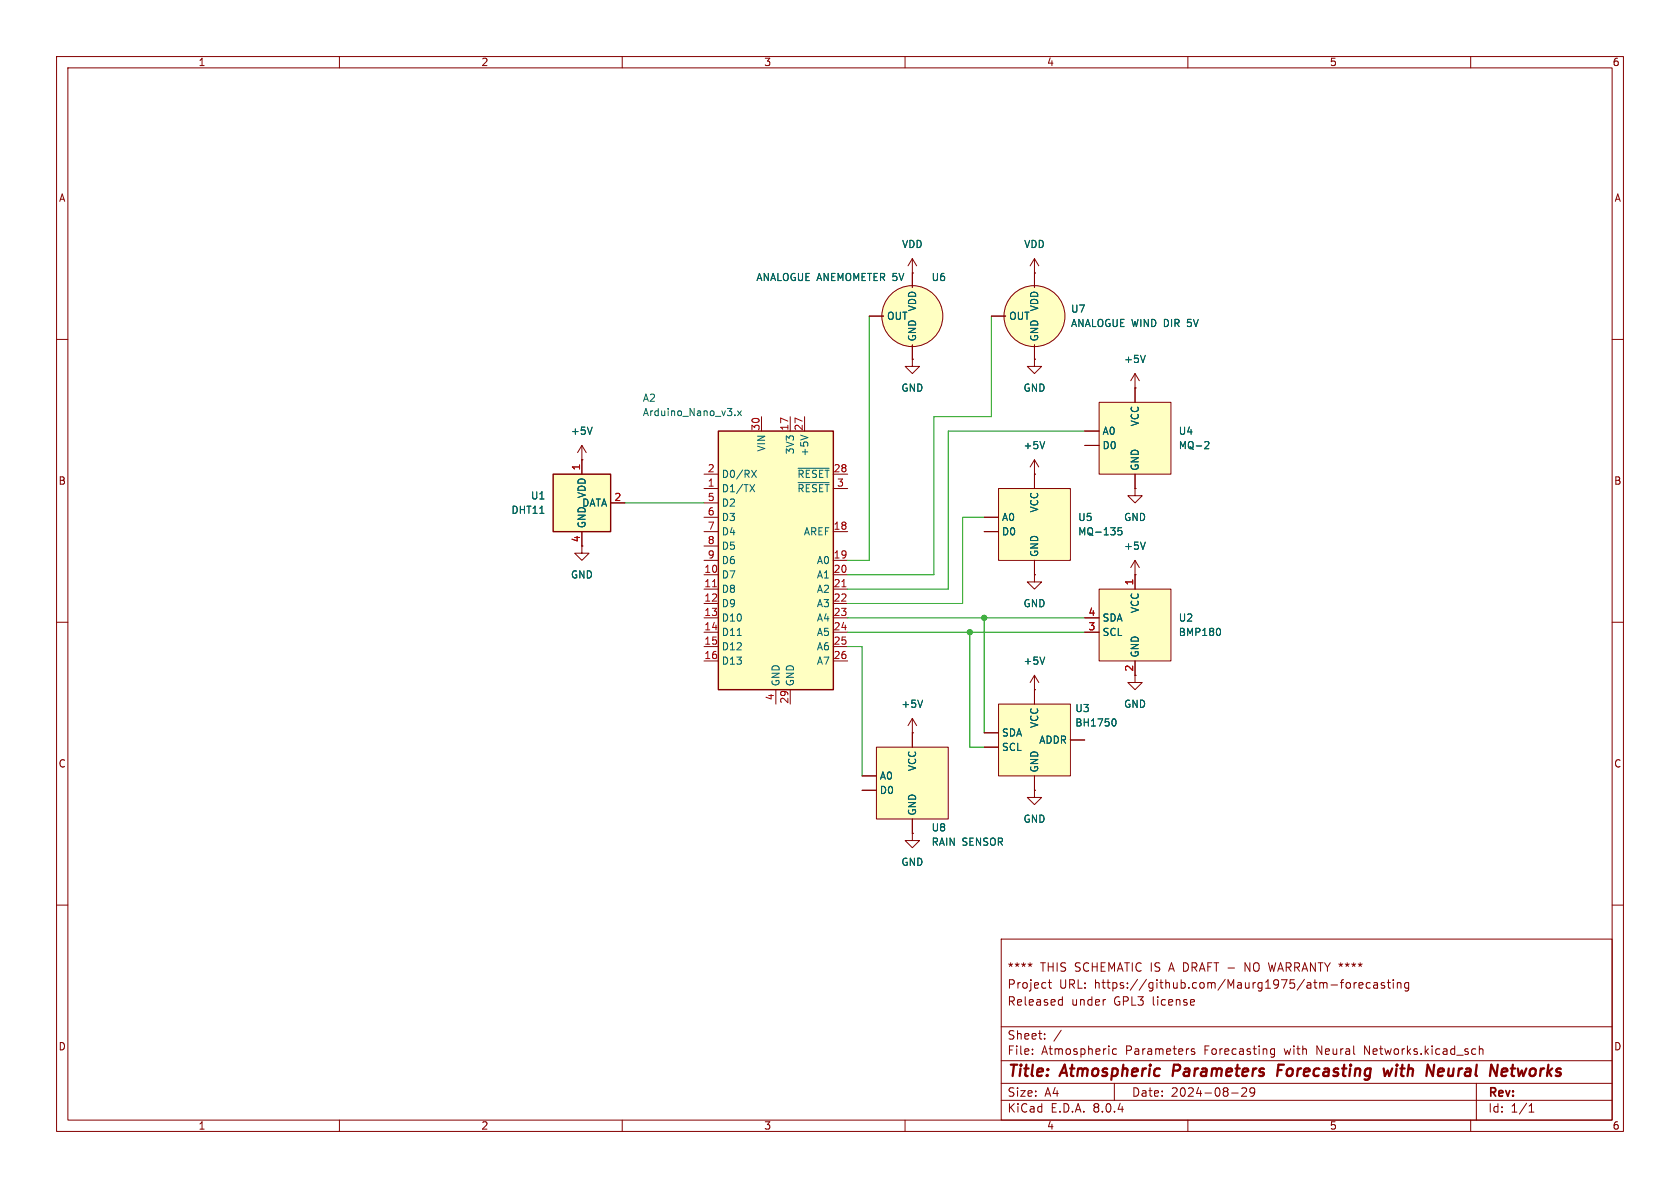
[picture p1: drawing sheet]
<svg xmlns="http://www.w3.org/2000/svg" width="297mm" height="210mm" viewBox="0 0 297 210" stroke-linecap="round" stroke-linejoin="round" font-family="sans-serif">
<g fill="none" stroke="#840000" stroke-width=".18">
<path d="M10 10h277v190h-277zM12 12h273v186h-273zM60 10v2M110 10v2M160 10v2M210 10v2M260 10v2M10 60h2M153.7 55.9h2.5M161.3 48.3v2.5M182.9 48.3h.1M182.9 45.7v2.6"/>
<path d="M182.9 45.7l-.8 1.3M182.9 45.7l.7 1.3M285 60h2M161.3 61v2.5M182.9 83.8h.1M182.9 81.3l-.8 1.3M182.9 81.3v2.5M182.9 81.3l.7 1.3M10 110h2M285 110h2M10 160h2M285 160h2"/>
<path d="M177 166h108v32h-108zM181.7 170.4l.4 .2M182.1 170.2v.4M182.1 170.6l-.2 .2M182.1 170.6l.2 .2M182.5 170.4l-.4 .2M185.3 173.7h.6M185.5 173.2v1.3l.4 .2M187.4 176.7l.4 .1M187.8 176.2v1.5M187.8 177.6l-.4 .1M195.3 176.7h.2"/>
<path d="M211 176.7l.2 .4-.7 .1M211.1 177.6l-.1 .1M220.1 171.7v-1.5l.9 1.5M237 173.7h.5M237.5 173.2l-.3 .2v1.3M238.1 173.8l.4-.1 .2 .3v.4l-.2 .3-.4-.1-.1-.2v-.4zM239.4 173.7v1M239.8 173.7l-.3 .1-.1 .2M240.2 174.2l.8-.1-.1-.3-.4-.1-.3 .2 .1 .7h.6M242.2 173.8l-.4-.1-.3 .3v.4l.2 .2h.5M242.9 173.8h.6v.9M243.5 174.1h-.5a.29 .29 0 0 0-.2 .3 .29 .29 0 0 0 .2 .3l.5-.1"/>
<path d="M244.7 173.8l-.3-.1-.2 .2v.2l.5 .2v.3h-.5M245.2 173.7h.6M245.5 173.2v1.3l.3 .2M246.3 173.2v.1M246.3 173.7v1M247 173.8l.2-.1 .4 .1 .1 .9M247 173.7v1M249 173.8l-.4-.1-.3 .3v.4l.2 .2h.5M249 173.7v1.2l-.3 .3-.3-.1M60 198v2M110 198v2M160 198v2"/>
<path d="M177 194.5h108M177 191.5h108M177 187.5h108M177 181.5h108M182.5 186.3v.1M182.5 185.5v.1M184.7 183.6v.1M184.7 182.8v.1M187.6 182.1l-1.3 2M197 191.5v3M197.4 185.5l-.4-.1-.3 .3v.4l.1 .2h.6M210 198v2"/>
<path d="M211.2 185.5l-.4-.1-.2 .2 .1 .2 .5 .2v.3h-.6M217.7 193.2h1.2M219.5 192.4l.6-.1 .2 .1 .1 .3-.9 1.1h.9M221.8 192.9l-.3 .3h-.3l-.2-.3 .1-.5 .4-.1 .2 .1a.99 .99 0 0 1-.3 1.4h-.3M225.3 185.5l-.4-.1-.3 .3v.4l.1 .2h.6M225.3 185.4v1.2l-.3 .3-.3-.1M260 198v2M261 191.5v6.5M261.5 185.5l.2-.1 .4 .1 .1 .9M261.5 184.9v1.5M270.3 196.6h.9M270.3 195.5l.4-.4v1.5"/>
<circle cx="161.3" cy="55.9" r="5.4"/>
</g>
<path d="M207.6 188.2l-.3 2M225.9 189.2h.7M227 188.2h-1l-.2 2M244.6 188.9l.2 1.3 .5-.9 .3 .9 .5-1.3M255 188.9l-.6 .1-.2 .9 .2 .3h.4M255.2 189.4l-1 .1M265.5 189.5l1-.1-.1-.4-.6-.1-.3 .3v.9l.2 .1 .6-.1" fill="none" stroke="#840000" stroke-width=".4"/>
<circle cx="161.3" cy="55.9" r="5.4" fill="#ffffc2" stroke="#ffffc2" stroke-width=".18"/>
<path d="M184.7 78l-.4 1.3" fill="none" stroke="#006464" stroke-width=".18"/>
<path d="M194.3 71.1h12.7v12.7h-12.7z" fill="#ffffc2"/>
<g fill="none" stroke="#840000" stroke-width=".18">
<path d="M175.3 55.9h2.5M182.9 48.3v2.5M182.9 61v2.5M191.8 76.2h2.5M191.8 78.7h2.5M194.3 71.1h12.7v12.7h-12.7zM200.7 68.6h.1M200.7 66v5.1M200.7 66l-.8 1.3M200.7 66l.7 1.3M200.7 83.8v2.6M200.7 99.1v2.5"/>
<path d="M200.7 99.1l-.8 1.2M200.7 99.1l.7 1.2M182.9 101.6v1.3h1.2l-1.2 1.2-1.3-1.2h1.3M182.9 101.6h.1M200.7 101.6h.1"/>
<circle cx="182.9" cy="55.9" r="5.4"/>
</g>
<path d="M202.5 62.8l-.4 1.3M213.2 78l.4 .1 .1 .3-.8 .9h.8M202.5 95.8l-.4 1.3" fill="none" stroke="#006464" stroke-width=".18"/>
<circle cx="182.9" cy="55.9" r="5.4" fill="#ffffc2" stroke="#ffffc2" stroke-width=".18"/>
<path d="M176.5 86.4h12.7v12.7h-12.7z" fill="#ffffc2"/>
<path d="M174 91.4h2.5M174 94h2.5M176.5 86.4h12.7v12.7h-12.7zM182.9 83.8v2.6M182.9 99.1v2.5" fill="none" stroke="#840000" stroke-width=".18"/>
<path d="M198.3 93.3h-.6l-.1 .6 .2-.1h.4l.2 .2-.1 .4-.2 .2-.5-.2" fill="none" stroke="#006464" stroke-width=".18"/>
<path d="M194.3 104.1h12.7v12.7h-12.7z" fill="#ffffc2"/>
<g fill="none" stroke="#840000" stroke-width=".18">
<path d="M161.3 48.3h.1M161.3 45.7l-.8 1.3M161.3 45.7v2.6M161.3 45.7l.8 1.3M161.3 63.5v1.3h1.3l-1.3 1.2-1.3-1.2h1.3M161.3 63.5h.1M200.7 86.4v1.2h1.2l-1.2 1.3-1.3-1.3h1.3M200.7 86.4h.1M191.8 111.8h2.5M191.8 109.2h2.5M194.3 104.1h12.7v12.7h-12.7zM200.7 101.6v2.5"/>
<path d="M200.7 116.8v2.6"/>
</g>
<path d="M215.6 111.1l.2 .5-.2 .7" fill="none" stroke="#006464" stroke-width=".18"/>
<path d="M97.8 83.8h10.1v10.2h-10.1z" fill="#ffffc2"/>
<path d="M97.8 83.8h10.1v10.2h-10.1z" fill="none" stroke="#840000" stroke-width=".25"/>
<path d="M102.9 81.3v2.5M102.9 94v2.5M107.9 88.9h2.6M182.9 119.4l-.8 1.3M182.9 119.4v2.5M182.9 119.4l.7 1.3M182.9 121.9h.1" fill="none" stroke="#840000" stroke-width=".18"/>
<path d="M184.7 116.1l-.4 1.3" fill="none" stroke="#006464" stroke-width=".18"/>
<path d="M127 76.2h20.3v45.7h-20.3z" fill="#ffffc2"/>
<path d="M127 76.2h20.3v45.7h-20.3z" fill="none" stroke="#840000" stroke-width=".25"/>
<g fill="none" stroke="#840000" stroke-width=".18">
<path d="M102.9 78.7l-.8 1.3M102.9 78.7v2.6M102.9 78.7l.7 1.3M134.6 73.7v2.5M139.7 73.7v2.5M142.2 73.7v2.5M102.9 81.3h.1M124.5 86.4h2.5M124.5 94h2.5M124.5 99.1h2.5M124.5 83.8h2.5M124.5 88.9h2.5"/>
<path d="M124.5 91.4h2.5M124.5 96.5h2.5M147.3 86.4h2.6M147.3 94h2.6M147.3 99.1h2.6M147.3 83.8h2.6M124.5 101.6h2.5M124.5 104.1h2.5M124.5 106.7h2.5M124.5 109.2h2.5M124.5 111.8h2.5M124.5 114.3h2.5"/>
<path d="M124.5 116.8h2.5M147.3 101.6h2.6M147.3 104.1h2.6M147.3 106.7h2.6M147.3 109.2h2.6M147.3 111.8h2.6M147.3 114.3h2.6M147.3 116.8h2.6M200.7 119.4v1.3h1.2l-1.2 1.2-1.3-1.2h1.3M137.2 121.9v2.6M139.7 121.9v2.6M182.9 139.7v1.3h1.2l-1.2 1.2-1.3-1.2h1.3"/>
<path d="M182.9 139.7h.1"/>
</g>
<path d="M104.7 75.5l-.4 1.3M129.9 73.4v.1M130.4 72.6l.7 .9M131.1 72.6l-.7 .9M141.5 76.9l1.3 .5M132.6 85.7l.8 1.2M132.9 83.1l.8 1.3M133.4 85.7l-.8 1.2M133.7 83.1l-.8 1.3M141.1 82.8h5.5M141.1 85.3h5.5M130.3 112.3h.8" fill="none" stroke="#006464" stroke-width=".18"/>
<path d="M126 103.7h.7M148.8 103.7h.8" fill="none" stroke="#a90000" stroke-width=".18"/>
<path d="M176.5 124.5h12.7v12.7h-12.7z" fill="#ffffc2"/>
<path d="M102.9 96.5v1.3h1.2l-1.2 1.3-1.3-1.3h1.3M174 132.1h2.5M174 129.5h2.5M176.5 124.5h12.7v12.7h-12.7zM182.9 121.9v2.6M182.9 137.2v2.5M189.2 130.8h2.6" fill="none" stroke="#840000" stroke-width=".18"/>
<path d="M196.9 127.1a.68 .68 0 0 1 .4 .6 .68 .68 0 0 1-.4 .6" fill="none" stroke="#006464" stroke-width=".18"/>
<path d="M154.9 132.1h12.7v12.7h-12.7z" fill="#ffffc2"/>
<g fill="none" stroke="#840000" stroke-width=".18">
<path d="M153.7 55.9h2.5M161.3 48.3h.1M161.3 48.3v2.5M175.3 55.9h2.5M182.9 48.3h.1M182.9 48.3v2.5M161.3 63.5h.1M161.3 61v2.5M182.9 63.5v1.3h1.2l-1.2 1.2-1.3-1.2h1.3M182.9 63.5h.1M182.9 61v2.5M191.8 76.2h2.5"/>
<path d="M191.8 78.7h2.5M200.7 68.6h.1M200.7 68.6v2.5M102.9 81.3h.1M102.9 81.3v2.5M102.9 94v2.5M107.9 88.9h2.6M174 91.4h2.5M174 94h2.5M182.9 83.8h.1M182.9 83.8v2.6M182.9 99.1v2.5"/>
<path d="M200.7 86.4h.1M200.7 83.8v2.6M182.9 101.6h.1M191.8 111.8h2.5M191.8 109.2h2.5M200.7 101.6h.1M200.7 101.6v2.5M200.7 116.8v2.6M152.4 137.2h2.5M152.4 139.7h2.5M154.9 132.1h12.7v12.7h-12.7zM161.3 129.5h.1"/>
<path d="M161.3 127v5.1M161.3 127l-.8 1.3M161.3 127l.8 1.3M174 132.1h2.5M174 129.5h2.5M182.9 121.9h.1M182.9 139.7h.1M182.9 121.9v2.6M182.9 137.2v2.5M189.2 130.8h2.6M161.3 147.3v1.3h1.3l-1.3 1.3-1.3-1.3h1.3M161.3 147.3h.1"/>
<path d="M161.3 144.8v2.5"/>
</g>
<path d="M104.7 75.5l-.4 1.3M184.7 78l-.4 1.3M202.5 62.8l-.4 1.3M213.2 78l.4 .1 .1 .3-.8 .9h.8M198.3 93.3h-.6l-.1 .6 .2-.1h.4l.2 .2-.1 .4-.2 .2-.5-.2M202.5 95.8l-.4 1.3M184.7 116.1l-.4 1.3M215.6 111.1l.2 .5-.2 .7M163.1 123.8l-.4 1.2M196.9 127.1a.68 .68 0 0 1 .4 .6 .68 .68 0 0 1-.4 .6" fill="none" stroke="#006464" stroke-width=".18"/>
<path d="M153.7 55.9v43.2h-3.8M175.3 55.9v17.8h-10.2v27.9h-15.2M191.8 76.2h-24.2v27.9h-17.7M110.5 88.9h14M174 91.4h-3.8v15.3h-20.3M149.9 111.8h41.9M149.9 109.2h41.9M149.9 114.3h2.5v22.9M171.4 111.8v20.3h2.6M174 109.2v20.3" fill="none" stroke="#009600" stroke-width=".18"/>
<g fill="#009600" stroke="#009600" stroke-width=".18">
<circle cx="171.4" cy="111.8" r=".46"/>
<circle cx="174" cy="109.2" r=".46"/>
</g>
<g font-size="2.8" fill="#840000">
<text x="178" y="190.9">Title:</text>
<text x="187.7" y="190.9">Atmospheric</text>
<text x="208.2" y="190.9">Parameters</text>
<text x="227.4" y="190.9">Forecasting</text>
<text x="247.1" y="190.9">with</text>
<text x="255.4" y="190.9">Neural</text>
<text x="267.5" y="190.9">Networks</text>
</g>
<g font-size="2.1" fill="#840000">
<text x="178" y="172">****</text>
<text x="183.9" y="172">THIS SCHEMATIC IS</text>
<text x="207" y="172">A DRAFT -</text>
<text x="220.7" y="172">NO WARRANTY ****</text>
<text x="178" y="178">Released</text>
<text x="178" y="175">Project</text>
<text x="187.2" y="175">URL:</text>
<text x="189.4" y="178">under</text>
<text x="193.5" y="175">https://github.com/Maurg1975/atm-forecasting</text>
<text x="197" y="178">GPL3</text>
<text x="203.9" y="178">license</text>
<text x="178" y="184">Sheet:</text>
<text x="178" y="186.7">File:</text>
<text x="184.1" y="186.7">Atmospheric</text>
<text x="199" y="186.7">Parameters</text>
<text x="213" y="186.7">Forecasting</text>
<text x="227.3" y="186.7">with</text>
<text x="233.1" y="186.7">Neural</text>
<text x="241.7" y="186.7">Networks.kicad_sch</text>
<text x="178" y="196.9">KiCad</text>
<text x="178" y="194.1">Size:</text>
<text x="184.7" y="194.1">A4</text>
<text x="185.7" y="196.9">E.D.A.</text>
<text x="193.3" y="196.9">8.0.4</text>
<text x="200" y="194.1">Date:</text>
<text x="207" y="194.1">2024-08-29</text>
<text x="263" y="194.3">Rev:</text>
<text x="263" y="196.9">Id:</text>
<text x="267.1" y="196.9">1/1</text>
</g>
<g font-size="1.8" fill="#840000">
<text x="35" y="11.9">1</text>
<text x="85" y="11.9">2</text>
<text x="135" y="11.9">3</text>
<text x="185" y="11.9">4</text>
<text x="235" y="11.9">5</text>
<text x="285" y="11.9">6</text>
<text x="10.3" y="35.9">A</text>
<text x="285.3" y="35.9">A</text>
<text x="10.3" y="85.9">B</text>
<text x="285.3" y="85.9">B</text>
<text x="10.3" y="135.9">C</text>
<text x="285.3" y="135.9">C</text>
<text x="10.3" y="185.9">D</text>
<text x="285.3" y="185.9">D</text>
<text x="35" y="199.9">1</text>
<text x="85" y="199.9">2</text>
<text x="135" y="199.9">3</text>
<text x="185" y="199.9">4</text>
<text x="235" y="199.9">5</text>
<text x="285" y="199.9">6</text>
</g>
<g font-size="1.8" fill="#006464">
<text x="159.4" y="44">VDD</text>
<text x="181" y="44">VDD</text>
<text x="133.6" y="49.9">ANALOGUE ANEMOMETER 5V</text>
<text x="164.6" y="49.9">U6</text>
<text x="156.7" y="56.7">OUT</text>
<text x="162.2" y="55.1" transform="rotate(-90 162.2 55.1)">VDD</text>
<text x="178.3" y="56.7">OUT</text>
<text x="183.7" y="55.1" transform="rotate(-90 183.7 55.1)">VDD</text>
<text x="189.2" y="55.5">U7</text>
<text x="189.2" y="58">ANALOGUE WIND DIR</text>
<text x="210.2" y="58">5V</text>
<text x="162.2" y="60.5" transform="rotate(-90 162.2 60.5)">GND</text>
<text x="183.7" y="60.5" transform="rotate(-90 183.7 60.5)">GND</text>
<text x="198.6" y="64.4">+5V</text>
<text x="113.5" y="71.2">A2</text>
<text x="159.3" y="69.4">GND</text>
<text x="180.8" y="69.4">GND</text>
<text x="100.8" y="77.1">+5V</text>
<text x="113.5" y="73.8">Arduino_Nano_v3.x</text>
<text x="194.8" y="77.1">A0</text>
<text x="201.5" y="75.5" transform="rotate(-90 201.5 75.5)">VCC</text>
<text x="208.3" y="77.1">U4</text>
<text x="135.5" y="79.9" transform="rotate(-90 135.5 79.9)">VIN</text>
<text x="140.6" y="80.4" transform="rotate(-90 140.6 80.4)">3V3</text>
<text x="143.1" y="80.8" transform="rotate(-90 143.1 80.8)">+5V</text>
<text x="180.8" y="79.6">+5V</text>
<text x="194.8" y="79.6">D0</text>
<text x="201.5" y="83.3" transform="rotate(-90 201.5 83.3)">GND</text>
<text x="208.3" y="79.6">MQ-2</text>
<text x="93.8" y="88.5">U1</text>
<text x="102.8" y="89.8">DATA</text>
<text x="103.7" y="88.2" transform="rotate(-90 103.7 88.2)">VDD</text>
<text x="127.5" y="87.2">D1/TX</text>
<text x="127.5" y="84.7">D0/RX</text>
<text x="127.5" y="89.8">D2</text>
<text x="140.9" y="84.7">~{RESET}</text>
<text x="140.9" y="87.2">~{RESET}</text>
<text x="90.3" y="91">DHT11</text>
<text x="103.7" y="93.5" transform="rotate(-90 103.7 93.5)">GND</text>
<text x="127.5" y="92.3">D3</text>
<text x="127.5" y="94.8">D4</text>
<text x="142" y="94.8">AREF</text>
<text x="177" y="92.3">A0</text>
<text x="177" y="94.8">D0</text>
<text x="183.7" y="90.7" transform="rotate(-90 183.7 90.7)">VCC</text>
<text x="190.5" y="92.3">U5</text>
<text x="190.5" y="94.8">MQ-135</text>
<text x="198.6" y="92.3">GND</text>
<text x="127.5" y="97.4">D5</text>
<text x="127.5" y="99.9">D6</text>
<text x="144.3" y="99.9">A0</text>
<text x="183.7" y="98.6" transform="rotate(-90 183.7 98.6)">GND</text>
<text x="198.6" y="97.4">+5V</text>
<text x="100.8" y="102.5">GND</text>
<text x="127.5" y="102.5">D7</text>
<text x="127.5" y="105">D8</text>
<text x="127.5" y="107.5">D9</text>
<text x="144.3" y="102.5">A1</text>
<text x="144.3" y="105">A2</text>
<text x="144.3" y="107.5">A3</text>
<text x="180.8" y="107.5">GND</text>
<text x="127.5" y="110.1">D10</text>
<text x="127.5" y="112.6">D11</text>
<text x="144.3" y="110.1">A4</text>
<text x="144.3" y="112.6">A5</text>
<text x="194.8" y="112.6">SCL</text>
<text x="194.8" y="110.1">SDA</text>
<text x="201.5" y="108.5" transform="rotate(-90 201.5 108.5)">VCC</text>
<text x="208.3" y="112.6">BMP180</text>
<text x="208.3" y="110.1">U2</text>
<text x="127.5" y="115.2">D12</text>
<text x="127.5" y="117.7">D13</text>
<text x="144.3" y="115.2">A6</text>
<text x="144.3" y="117.7">A7</text>
<text x="180.8" y="117.7">+5V</text>
<text x="201.5" y="116.3" transform="rotate(-90 201.5 116.3)">GND</text>
<text x="138" y="121.4" transform="rotate(-90 138 121.4)">GND</text>
<text x="140.6" y="121.4" transform="rotate(-90 140.6 121.4)">GND</text>
<text x="159.3" y="125.3">+5V</text>
<text x="198.6" y="125.3">GND</text>
<text x="177" y="130.4">SDA</text>
<text x="183.6" y="131.7">ADDR</text>
<text x="183.7" y="128.8" transform="rotate(-90 183.7 128.8)">VCC</text>
<text x="190" y="128.6">BH1750</text>
<text x="190" y="126.1">U3</text>
<text x="162.2" y="136.4" transform="rotate(-90 162.2 136.4)">VCC</text>
<text x="177" y="132.9">SCL</text>
<text x="183.7" y="136.7" transform="rotate(-90 183.7 136.7)">GND</text>
<text x="155.4" y="138">A0</text>
<text x="155.4" y="140.6">D0</text>
<text x="162.2" y="144.3" transform="rotate(-90 162.2 144.3)">GND</text>
<text x="164.6" y="149.7">RAIN</text>
<text x="164.6" y="147.2">U8</text>
<text x="170.1" y="149.7">SENSOR</text>
<text x="180.8" y="145.6">GND</text>
<text x="159.3" y="153.3">GND</text>
</g>
<g font-size="1.8" fill="#a90000">
<text x="134.4" y="76.2" transform="rotate(-90 134.4 76.2)">30</text>
<text x="139.4" y="76.2" transform="rotate(-90 139.4 76.2)">17</text>
<text x="142" y="76.2" transform="rotate(-90 142 76.2)">27</text>
<text x="102.6" y="83.3" transform="rotate(-90 102.6 83.3)">1</text>
<text x="125" y="83.6">2</text>
<text x="147.3" y="83.6">28</text>
<text x="108.5" y="88.6">2</text>
<text x="125" y="86.1">1</text>
<text x="125" y="88.6">5</text>
<text x="147.9" y="86.1">3</text>
<text x="102.6" y="96" transform="rotate(-90 102.6 96)">4</text>
<text x="125" y="91.2">6</text>
<text x="125" y="93.7">7</text>
<text x="147.3" y="93.7">18</text>
<text x="124.4" y="101.3">10</text>
<text x="125" y="96.3">8</text>
<text x="125" y="98.8">9</text>
<text x="147.3" y="98.8">19</text>
<text x="147.3" y="101.3">20</text>
<text x="124.4" y="103.9">11</text>
<text x="124.4" y="106.4">12</text>
<text x="147.3" y="103.9">21</text>
<text x="147.3" y="106.4">22</text>
<text x="200.4" y="103.6" transform="rotate(-90 200.4 103.6)">1</text>
<text x="124.4" y="109">13</text>
<text x="124.4" y="111.5">14</text>
<text x="147.3" y="109">23</text>
<text x="147.3" y="111.5">24</text>
<text x="192.3" y="111.5">3</text>
<text x="192.3" y="109">4</text>
<text x="124.4" y="114">15</text>
<text x="124.4" y="116.6">16</text>
<text x="147.3" y="114">25</text>
<text x="147.3" y="116.6">26</text>
<text x="200.4" y="118.8" transform="rotate(-90 200.4 118.8)">2</text>
<text x="136.9" y="123.9" transform="rotate(-90 136.9 123.9)">4</text>
<text x="139.4" y="124.5" transform="rotate(-90 139.4 124.5)">29</text>
</g>
</svg>
